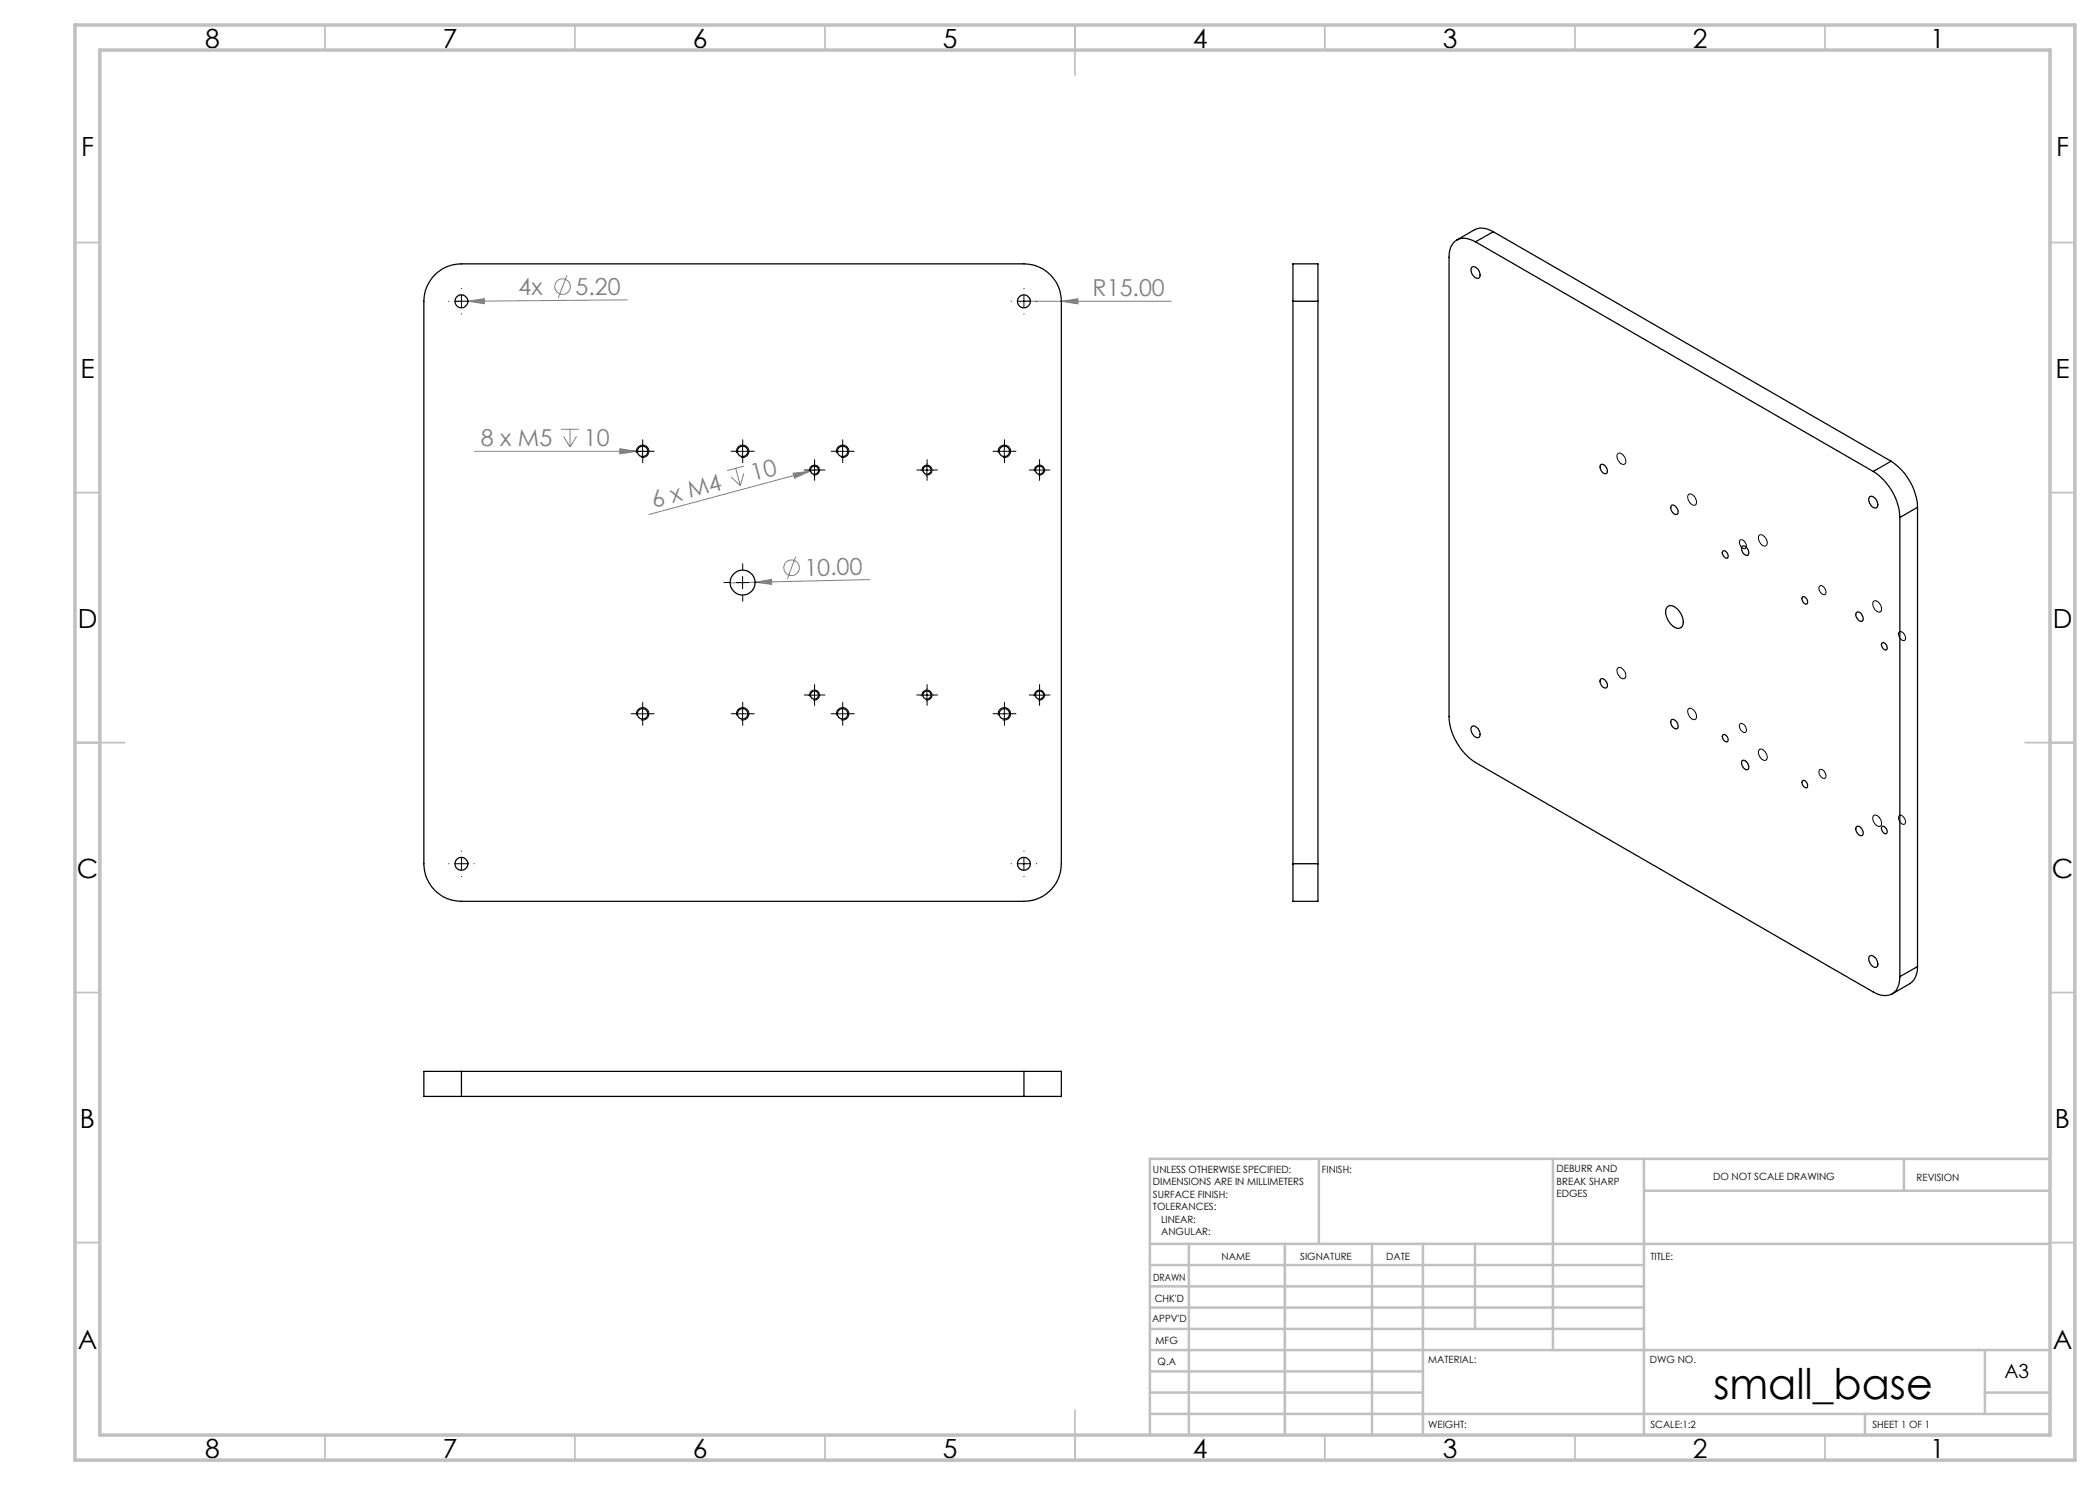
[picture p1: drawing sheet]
<svg xmlns="http://www.w3.org/2000/svg" width="420mm" height="297mm" viewBox="0 0 420 297" stroke-linecap="round" stroke-linejoin="round" font-family="sans-serif">
<g fill="none" stroke="#808080" stroke-width=".2">
<path d="M113.4 55.1l-1.7 4.4M125.4 60l-31.8 .3M93.6 60.3l3.3-.6v1zM93.6 60.3h-2.6M204.8 60.3h29.4M212.3 60.3l3.3-.5v1zM94.9 90.3h34.9M112.2 85.9h3.6M112.7 87.3l1.3 2.1M114 85.9v3.5M115.3 87.3l-1.3 2.1M124 89.7l3.3 .6-3.3 .5z"/>
<path d="M146.2 95.4l1.9 1.7M147.1 93.7l1 3.4M148.8 94.7l-.7 2.4M148.8 93.2l-3.4 .9M158.6 94.6l3.3-.3-3 1.3zM161.9 94.3l-32.1 8.6M163.9 93.8l-2 .5M151 116.4l3.3-.5v1zM151 116.4l-5 .2M159.1 111.3l-1.6 4.5M173.9 115.9l-22.9 .5"/>
<circle cx="112.5" cy="57.3" r="1.56"/>
<circle cx="158.3" cy="113.6" r="1.57"/>
</g>
<g fill="none" stroke="#000" stroke-width=".2">
<path d="M92.3 59v2.5M204.8 59v2.5M91 60.3h2.5M203.5 60.3h2.5M127.3 90.3h2.5M127.3 90.6a1.26 1.26 0 0 1 1.1-1.6 1.26 1.26 0 0 1 1.4 1.4 1.26 1.26 0 0 1-1.6 1.1M128.5 89v2.5M147.3 90.3h2.5M147.3 90.6a1.26 1.26 0 0 1 1.1-1.6 1.26 1.26 0 0 1 1.4 1.4 1.26 1.26 0 0 1-1.6 1.1M148.5 89v2.5M161.6 94h2.5M161.9 94.3a1.01 1.01 0 0 1 .9-1.3 1.01 1.01 0 0 1 1.1 1.1 1.01 1.01 0 0 1-1.3 .9"/>
<path d="M162.9 92.8v2.5M167.3 90.3h2.5M167.3 90.6a1.25 1.25 0 0 1 1.1-1.6 1.25 1.25 0 0 1 1.4 1.4 1.25 1.25 0 0 1-1.6 1.1M168.5 89v2.5M184.1 94h2.6M184.4 94.3a1 1 0 0 1 .9-1.3 1 1 0 0 1 1.1 1.1 1 1 0 0 1-1.3 .9M185.4 92.8v2.5M199.6 90.3h2.5M199.7 90.6a1.25 1.25 0 0 1 1.1-1.6 1.25 1.25 0 0 1 1.3 1.4 1.25 1.25 0 0 1-1.5 1.1M200.9 89v2.5M206.7 94h2.5M206.9 94.3a1 1 0 0 1 1-1.3 1 1 0 0 1 1 1.1 1 1 0 0 1-1.3 .9"/>
<path d="M207.9 92.8v2.5M323.6 90.7a1.24 1.24 0 0 1 1.5 1.3 .64 .64 0 0 1-.2 .9 .64 .64 0 0 1-.9-.3l-.5-1a.72 .72 0 0 1 .1-.9zM337.7 98.9a1.38 1.38 0 0 1 1.6 1.5v.1a.6 .6 0 0 1-.5 .6 .6 .6 0 0 1-.7-.4l-.6-1.2zM147.3 116.5h2.5M148.5 115.3v2.5M348 108.1a1.09 1.09 0 0 1 1.1 .3 1.09 1.09 0 0 1 .1 1.2 .96 .96 0 0 1-1.3-.9zM351.9 107a1.31 1.31 0 0 1 1.5 1.3 .67 .67 0 0 1-.3 .9 .67 .67 0 0 1-.9-.4l-.5-.9v-.5zM363.9 117.3a1 1 0 0 1 1.3 1v.3a.5 .5 0 0 1-.5 .4 .5 .5 0 0 1-.5-.4l-.4-.8zM161.6 139h2.5M161.9 139.3a1 1 0 0 1 .9-1.3 1 1 0 0 1 1.1 1.1 1 1 0 0 1-1.3 .9M162.9 137.8v2.5M184.1 139h2.6"/>
<path d="M184.4 139.3a.99 .99 0 0 1 .9-1.3 .99 .99 0 0 1 1.1 1.1 .99 .99 0 0 1-1.3 .9M185.4 137.8v2.5M206.7 139h2.5M206.9 139.3a.99 .99 0 0 1 .9-1.3 .99 .99 0 0 1 1.1 1.1 .99 .99 0 0 1-1.3 .9M207.9 137.8v2.5M323.6 133.6a1.24 1.24 0 0 1 1.5 1.2 .64 .64 0 0 1-.2 .9 .64 .64 0 0 1-.9-.3l-.5-.9a.75 .75 0 0 1 .1-.9zM374.7 120.3h.1a1.17 1.17 0 0 1 1.4 1.1l.1 .1a.64 .64 0 0 1-.3 .9 .64 .64 0 0 1-.9-.3l-.5-.8-.1-.5zM379.8 126.4a1 1 0 0 1 1.3 1.1l-.1 .4a.59 .59 0 0 1-.6 .2 .59 .59 0 0 1-.4-.4l-.3-.8zM127.3 142.8h2.5M127.3 143.1a1.26 1.26 0 0 1 1.1-1.6 1.26 1.26 0 0 1 1.4 1.4 1.26 1.26 0 0 1-1.6 1.1M128.5 141.5v2.5M147.3 142.8h2.5"/>
<path d="M147.3 143.1a1.26 1.26 0 0 1 1.1-1.6 1.26 1.26 0 0 1 1.4 1.4 1.26 1.26 0 0 1-1.6 1.1M148.5 141.5v2.5M167.3 142.8h2.5M167.3 143.1a1.25 1.25 0 0 1 1.1-1.6 1.25 1.25 0 0 1 1.4 1.4 1.25 1.25 0 0 1-1.6 1.1M168.5 141.5v2.5M199.6 142.8h2.5M199.7 143.1a1.25 1.25 0 0 1 1.1-1.6 1.25 1.25 0 0 1 1.3 1.4 1.25 1.25 0 0 1-1.5 1.1M200.9 141.5v2.5M337.7 141.7a1.38 1.38 0 0 1 1.6 1.6v.1a.6 .6 0 0 1-.5 .6 .6 .6 0 0 1-.7-.4l-.6-1.2zM348.1 144.7a1.11 1.11 0 0 1 1 .6 1.11 1.11 0 0 1-.1 1.2 1.19 1.19 0 0 1-.9-1.8zM351.9 149.9a1.25 1.25 0 0 1 1.5 1.3 .67 .67 0 0 1-.3 .9 .67 .67 0 0 1-.9-.4l-.5-.9v-.5zM363.9 154a1.09 1.09 0 0 1 1.1 .4 1.09 1.09 0 0 1 .1 1.1v.1a.96 .96 0 0 1-1.3-1z"/>
<path d="M91 172.8h2.5M92.3 171.5v2.5M203.5 172.8h2.5M204.8 171.5v2.5M374.7 163.2l.1-.1a1.35 1.35 0 0 1 1.5 1.5 .56 .56 0 0 1-.3 .7 .56 .56 0 0 1-.7-.2l-.7-.9-.1-.6zM379.8 163.2a1 1 0 0 1 1.3 1v.2a.5 .5 0 0 1-.4 .5 .5 .5 0 0 1-.6-.4l-.4-.8z"/>
</g>
<g fill="none" stroke="#c0c0c0" stroke-width=".35">
<path d="M65 5v5M115 5v5M165 5v5M215 5v10M265 5v5M315 5v5M365 5v5M15 48.5h5M410 48.5h5M15 98.5h5M410 98.5h5M15 148.5h10"/>
<path d="M405 148.5h10M15 198.5h5M410 198.5h5M15 248.5h5M410 248.5h5M65 287v5M115 287v5M165 287v5M215 282v10M265 287v5M315 287v5M365 287v5"/>
</g>
<g fill="none" stroke="#c0c0c0" stroke-width=".5">
<path d="M263.8 231.8v17M310.6 231.8v38.2M328.8 231.8v55.2M328.8 238.2h81.2M380.8 231.8v6.4M410 231.8h-180v55.2M230 248.8h180M230 257.3h98.8M230 253h98.8M237.8 248.8v38.2M257 248.8v38.2M274.4 248.8v38.2"/>
<path d="M284.6 248.8v38.2M295 248.8v17M230 265.8h98.8M230 261.5h98.8M230 278.5h54.6M230 274.3h54.6M230 270h180M397 278.5h13M397 270v12.8M230 282.8h180M373 282.8v4.2"/>
</g>
<path d="M15 5h400v287h-400zM20 10h390v277h-390z" fill="none" stroke="#c0c0c0" stroke-width=".7"/>
<g fill="none" stroke="#000" stroke-width=".2" stroke-dasharray="15.2 1.3 1.3 1.3">
<path d="M92.3 57.7h.1M204.8 57.7h.1M89.8 60.2h-.1M92.3 62.7v.1M94.8 60.2h.1M202.3 60.2h-.1M204.8 62.7v.1M207.3 60.2h.1M127.3 90.2h-1.1M128.5 89v-1.1M128.5 91.5v1M129.8 90.2h1"/>
<path d="M147.3 90.2h-1.1M148.5 89v-1.1M148.5 91.5v1M149.8 90.2h1M161.7 94h-.9M162.9 92.7v-.8M162.9 95.2v.9M164.2 94h.8M167.3 90.2h-1.1M168.5 89v-1.1M168.5 91.5v1M169.8 90.2h1"/>
<path d="M184.2 94h-.9M185.4 92.7v-.8M185.4 95.2v.9M186.7 94h.8M199.6 90.2h-1M200.9 89v-1.1M200.9 91.5v1M202.1 90.2h1.1M206.7 94h-.9M207.9 92.7v-.8M207.9 95.2v.9M209.2 94h.8"/>
<path d="M146 116.5h-1.2M148.5 114v-1.3M148.5 119v1.2M151 116.5h1.3M161.7 139h-.9M162.9 137.7v-.8M164.2 139h.8M184.2 139h-.9M185.4 137.7v-.8M186.7 139h.8M206.7 139h-.9M207.9 137.7v-.8"/>
<path d="M209.2 139h.8M127.3 142.7h-1.1M128.5 141.5v-1.1M128.5 144v1M129.8 142.7h1M147.3 142.7h-1.1M148.5 141.5v-1.1M148.5 144v1M149.8 142.7h1M162.9 140.2v.9M167.3 142.7h-1.1M168.5 141.5v-1.1"/>
<path d="M168.5 144v1M169.8 142.7h1M185.4 140.2v.9M199.6 142.7h-1M200.9 141.5v-1.1M200.9 144v1M202.1 142.7h1.1M207.9 140.2v.9M89.8 172.7h-.1M92.3 170.2h.1M92.3 175.2v.1M94.8 172.7h.1"/>
<path d="M202.3 172.7h-.1M204.8 170.2h.1M204.8 175.2v.1M207.3 172.7h.1"/>
</g>
<g fill="#808080">
<path d="M212.3 60.3l3.3-.5v1z"/>
<path d="M124 89.7l3.3 .6-3.3 .5z"/>
<path d="M93.6 60.3l3.3-.6v1z"/>
<path d="M151 116.4l3.3-.5v1z"/>
<path d="M158.6 94.6l3.3-.3-3 1.3z"/>
</g>
<g fill="none" stroke="#000" stroke-width=".25">
<path d="M87 55a7.5 7.5 0 0 1 5.3-2.2h112.5a7.5 7.5 0 0 1 7.5 7.5v112.5a7.5 7.5 0 0 1-7.5 7.5h-112.5a7.5 7.5 0 0 1-7.5-7.5v-112.5a7.5 7.5 0 0 1 2.2-5.3zM294.4 53.4a1.25 1.25 0 0 1 1.6 1.3 .67 .67 0 0 1-.3 .9 .67 .67 0 0 1-.9-.3 1.68 1.68 0 0 1-.4-1.9zM295.1 48.4a3.5 3.5 0 0 0-4.2-.1 3.9 3.9 0 0 0-1.1 3.1v91.9a11.9 11.9 0 0 0 5.3 9.2l79.5 45.9a3.3 3.3 0 0 0 4.7-.4 4.7 4.7 0 0 0 .7-2.7M295.1 48.4l79.5 45.9M298.7 46.4a3.9 3.9 0 0 0-3.8-.4l-3.5 2M298.7 46.4l-3.6 2M298.7 46.4l79.5 45.8M258.6 60.3v-7.5h5v7.5M258.6 60.3v112.5M258.6 60.3h5M263.6 60.3v112.5M320.2 92.9a1.2 1.2 0 0 1 1.1 1.8 1.18 1.18 0 0 1-1.1-1.8z"/>
<path d="M373.9 99.4a1.25 1.25 0 0 1 1.6 1.2 .67 .67 0 0 1-.2 1 .67 .67 0 0 1-.9-.3l-.3-.3a1.55 1.55 0 0 1-.2-1.6zM374.6 94.3a11.6 11.6 0 0 1 5.4 9.2M378.2 92.2a11.9 11.9 0 0 1 5.3 9.3M378.2 92.2l-3.6 2.1M334.3 101.1a1.2 1.2 0 0 1 1.2 1.7 1.18 1.18 0 0 1-1.2-1.7zM344.6 110.2a.97 .97 0 0 1 .9 1.4 .97 .97 0 0 1-.9-1.4zM348.5 109.3a1.2 1.2 0 0 1 1.1 1.7 1.18 1.18 0 0 1-1.1-1.7zM360.5 119.3a.97 .97 0 0 1 .9 1.5 .97 .97 0 0 1-.9-1.5zM380 103.5v91.8M383.5 101.5l-3.5 2M383.5 101.5v91.8M320.2 135.8a1.2 1.2 0 0 1 1.1 1.7 1.18 1.18 0 0 1-1.1-1.7z"/>
<path d="M333.5 121.3a1.65 1.65 0 0 1 2.2 .7 2.82 2.82 0 0 1 .6 3.5 1.63 1.63 0 0 1-2.2-.7 2.77 2.77 0 0 1-.6-3.5zM371.3 122.4a1.18 1.18 0 0 1 1.2 1.8 1.2 1.2 0 0 1-1.2-1.8zM376.4 128.5a.94 .94 0 0 1 .9 1.5 .94 .94 0 0 1-.9-1.5zM294.4 145.3a1.25 1.25 0 0 1 1.6 1.2 .67 .67 0 0 1-.3 1 .67 .67 0 0 1-.9-.3l-.2-.3a1.55 1.55 0 0 1-.2-1.6zM334.3 143.9a1.2 1.2 0 0 1 1.2 1.8 1.13 1.13 0 0 1-1.3-1.3zM344.6 146.9a.94 .94 0 0 1 .9 1.4 .94 .94 0 0 1-.9-1.4zM348.5 152.1a1.2 1.2 0 0 1 1.1 1.8 1.18 1.18 0 0 1-1.1-1.8zM360.5 156.1a.97 .97 0 0 1 .9 1.4 .97 .97 0 0 1-.9-1.4zM258.6 172.8v7.5h5v-7.5M258.6 172.8h5M371.3 165.3a1.18 1.18 0 0 1 1.2 1.8 1.2 1.2 0 0 1-1.2-1.8zM376.4 165.3a.97 .97 0 0 1 .9 1.4 .97 .97 0 0 1-.9-1.4z"/>
<path d="M373.9 191.2a1.25 1.25 0 0 1 1.6 1.3 .67 .67 0 0 1-.2 .9 .67 .67 0 0 1-.9-.3l-.3-.3a1.55 1.55 0 0 1-.2-1.6zM383.5 193.3a3.9 3.9 0 0 1-1.5 3.4l-3.6 2.1M383.5 193.3l-3.5 2M92.3 214.3h-7.5v5h7.5M92.3 214.3v5M92.3 214.3h112.5M92.3 219.3h112.5M204.8 214.3h7.5v5h-7.5M204.8 214.3v5"/>
<circle cx="92.3" cy="60.3" r="1.31"/>
<circle cx="204.8" cy="60.3" r="1.3"/>
<circle cx="128.5" cy="90.3" r="1.06"/>
<circle cx="148.5" cy="90.3" r="1.06"/>
<circle cx="162.9" cy="94" r=".83"/>
<circle cx="168.5" cy="90.3" r="1.06"/>
<circle cx="185.4" cy="94" r=".82"/>
<circle cx="200.9" cy="90.3" r="1.06"/>
<circle cx="207.9" cy="94" r=".82"/>
<circle cx="148.5" cy="116.5" r="2.5"/>
<circle cx="162.9" cy="139" r=".83"/>
<circle cx="185.4" cy="139" r=".82"/>
<circle cx="207.9" cy="139" r=".82"/>
<circle cx="128.5" cy="142.8" r="1.06"/>
<circle cx="148.5" cy="142.8" r="1.06"/>
<circle cx="168.5" cy="142.8" r="1.06"/>
<circle cx="200.9" cy="142.8" r="1.06"/>
<circle cx="92.3" cy="172.8" r="1.31"/>
<circle cx="204.8" cy="172.8" r="1.3"/>
</g>
<text font-size="8.5" x="342.7" y="279.7">small_base</text>
<g font-size="5.3">
<text x="41" y="9.5">8</text>
<text x="88.5" y="9.5">7</text>
<text x="138.5" y="9.5">6</text>
<text x="188.5" y="9.5">5</text>
<text x="238.5" y="9.5">4</text>
<text x="288.5" y="9.5">3</text>
<text x="338.5" y="9.5">2</text>
<text x="386" y="9.5">1</text>
<text x="16.2" y="31.3">F</text>
<text x="411.2" y="31.3">F</text>
<text x="16.1" y="75.5">E</text>
<text x="411.1" y="75.5">E</text>
<text x="15.5" y="125.5">D</text>
<text x="410.5" y="125.5">D</text>
<text x="15.4" y="175.5">C</text>
<text x="410.4" y="175.5">C</text>
<text x="16" y="225.5">B</text>
<text x="411" y="225.5">B</text>
<text x="15.5" y="269.8">A</text>
<text x="410.5" y="269.8">A</text>
<text x="41" y="291.5">8</text>
<text x="88.5" y="291.5">7</text>
<text x="138.5" y="291.5">6</text>
<text x="188.5" y="291.5">5</text>
<text x="238.5" y="291.5">4</text>
<text x="288.5" y="291.5">3</text>
<text x="338.5" y="291.5">2</text>
<text x="386" y="291.5">1</text>
</g>
<g font-size="4.7" fill="#808080">
<text x="103.7" y="59.1" transform="rotate(-1 103.7 59.1)">4x</text>
<text x="115.1" y="59" transform="rotate(-1 115.1 59)">5.20</text>
<text x="218.5" y="59.3">R15.00</text>
<text x="96.2" y="89.2">8 x M5</text>
<text x="116.8" y="89.2">10</text>
<text x="130.8" y="101.5" transform="rotate(-15 130.8 101.5)">6 x M4</text>
<text x="150.7" y="96.2" transform="rotate(-15 150.7 96.2)">10</text>
<text x="160.9" y="115.2" transform="rotate(-1 160.9 115.2)">10.00</text>
</g>
<text font-size="3.9" x="400.9" y="275.5">A3</text>
<g font-size="2">
<text x="230.6" y="234.6">UNLESS OTHERWISE SPECIFIED:</text>
<text x="230.6" y="237.1">DIMENSIONS ARE IN MILLIMETERS</text>
<text x="230.6" y="239.6">SURFACE FINISH:</text>
<text x="264.4" y="234.6">FINISH:</text>
<text x="311.3" y="234.5">DEBURR AND</text>
<text x="311.3" y="237">BREAK SHARP</text>
<text x="311.3" y="239.5">EDGES</text>
<text x="342.6" y="236">DO NOT SCALE DRAWING</text>
<text x="383.3" y="236.2">REVISION</text>
<text x="230.6" y="242.1">TOLERANCES:</text>
<text x="232.2" y="244.6">LINEAR:</text>
<text x="232.2" y="247.1">ANGULAR:</text>
<text x="244.3" y="252">NAME</text>
<text x="260" y="251.9">SIGNATURE</text>
<text x="277.2" y="251.9">DATE</text>
<text x="330.1" y="251.9">TITLE:</text>
<text x="230.6" y="256.1">DRAWN</text>
<text x="230.9" y="260.3">CHK'D</text>
<text x="230.4" y="264.4">APPV'D</text>
<text x="231.1" y="268.8">MFG</text>
<text x="231.5" y="273">Q.A</text>
<text x="285.6" y="272.5">MATERIAL:</text>
<text x="330" y="272.5">DWG NO.</text>
<text x="285.6" y="285.5">WEIGHT:</text>
<text x="330.1" y="285.6">SCALE:1:2</text>
<text x="374.5" y="285.6">SHEET 1 OF 1</text>
</g>
</svg>
